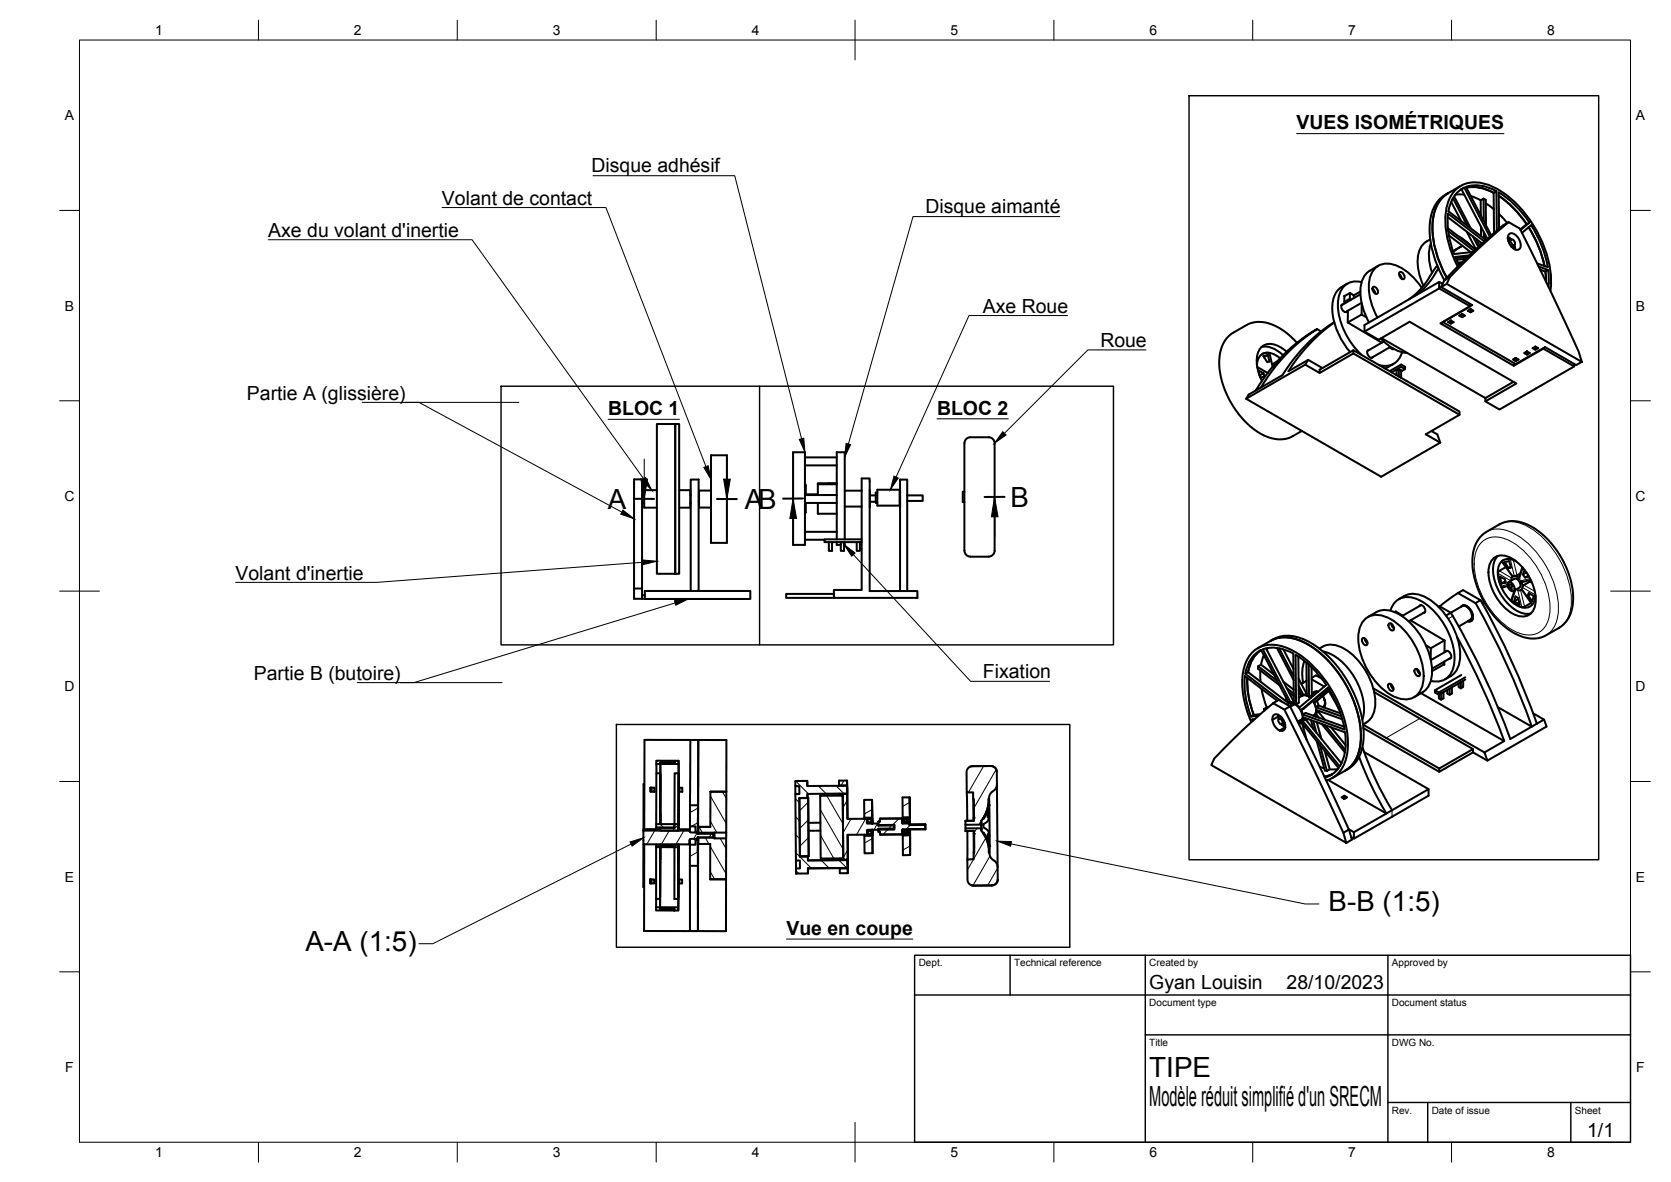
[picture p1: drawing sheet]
<svg xmlns="http://www.w3.org/2000/svg" width="420mm" height="297mm" viewBox="0 0 420 297" stroke-linecap="round" stroke-linejoin="round" font-family="sans-serif">
<!-- layer: Visible -->
<g fill="none" stroke="#000" stroke-width=".51">
<path d="M363.4 49a9.3 9.3 0 0 0-3.9 8.5 26.8 26.8 0 0 0 3.7 12.9M364 54.6l8.7 6.6M364.1 57.4l6.9 5.3M364.1 48.6a9.3 9.3 0 0 0-3.9 8.4 26.6 26.6 0 0 0 3.6 12.8M364.1 58.1l6.5 4.9M364.2 53.1l9.4 7.2M364.3 59.1l5.5 4.3M364.9 50.7l2.5 4.9M365.3 49.8l3.7 6.9M365.6 49.4l4.2 8M366.8 59.4l1.5 1 1.5 1.3M367.3 46.7l-4 2.3"/>
<path d="M367.5 47.6l6.5 12.4M367.5 47.6h-.1M368.2 47.2l-.7 .4M368.2 47.2l6.4 12.3M368.2 47.1a7.5 7.5 0 0 0-4 6M368.2 48.9h-2.2M368.7 47.2a9.8 9.8 0 0 1 6.9 1.3M368.8 58.2l2.3 4.4M369.8 49.3l2.5 1M370.3 59.4l1.4 2.6M372.3 50.3v3.9M372.4 57v2.4"/>
<path d="M373 49.9l.1 5.6M373 49.9l-.7 .4M373 49.9l.6 .3v6.4M373.1 58.4v1.5M373.6 51.1l2 1.5M373.7 59.4v.9M375.6 48.5l.7-.4 .1 9.8M375.6 48.5l.1 10M376.3 48a9.6 9.6 0 0 0-7.7-1l6.3 12.1M376.8 48.4l.1 9.1M376.8 48.4a25 25 0 0 1 7.8 7.5M376.9 49.2a25.7 25.7 0 0 1 7 7.2"/>
<path d="M376.9 53.8l2.1 2.2M379.1 59.6l.9 .6M379.2 59.6l-.1 .1M379.3 55.8l-1.4 .8-5.1 4.4-4.9 4.6-4.8 4.9-.7 1.6 7.8 4.6-7.4 4.2M379.3 59.7l-.2 .1M379.4 58.9a1.39 1.39 0 0 1 2 .5 2.49 2.49 0 0 1 .6 3.3 2.24 2.24 0 0 1-2.7-1.9l-.2-1.2zM379.4 59.7l-.3 .3M379.6 59.9l-.3 .2M379.8 60l-.4 .2M384.4 57.1a29.1 29.1 0 0 1 3.9 9.7M384.6 56l-2.3 1.7M384.6 56l-2.3 1.8"/>
<path d="M385 56.6l-2.3 1.9M385 56.6a28.9 28.9 0 0 1 4.2 10.5l-2.7-.9M337.8 76.5h-.3a1.19 1.19 0 0 0 0 1.3 1.19 1.19 0 0 0 1.1 .6l.1-.2M338 74.4l1.4-.8v1.5M338.1 74.4l-.1 1.6 .3 .1M338.8 71.3a6 6 0 0 0-3.8 6.6 18.3 18.3 0 0 0 4.5 10.6M338.9 78.1v2.9M339.4 73.6l1 .6v.7M339.7 75.3l-.3-.2-1.4 .8M342.1 74l-4.8 2.7M342.1 73.3l-1.7 .9M342.3 76.1l-4 2.4"/>
<path d="M342.4 79l1.2 .8M342.4 70.9a4.6 4.6 0 0 0-5.9 4.6 17.7 17.7 0 0 0 5.9 13.7M342.4 76.3v2.7l-3.5 2M345.1 72.5l.5 .6 .2 .7M345.3 72.1a1.16 1.16 0 0 1 1 1.7 1.16 1.16 0 0 1-1-1.7zM346.6 66.8a6.2 6.2 0 0 0-4.3 4.2 14.3 14.3 0 0 0 1.9 10M351.8 68.8l.5 .6 .2 .7M352 68.4a1.16 1.16 0 0 1 1 1.7 1.16 1.16 0 0 1-1-1.7zM357.5 72.3a13.3 13.3 0 0 0-7.7-6 4.5 4.5 0 0 0-5.6 4.7 15.2 15.2 0 0 0 2.1 8.8M358.7 60.7a5.8 5.8 0 0 0-2.2 6 15.7 15.7 0 0 0 1.4 5.1M359.6 69.3a17.7 17.7 0 0 1-5.4 6M359.6 60.2l-.9 .5"/>
<path d="M359.8 61.2a10.7 10.7 0 0 0 .3 7.3M361.4 66.7l-1.7 2.6M361.7 67.4l-.2 .3a19.1 19.1 0 0 1-5.9 6.7M361.9 72.5l7.7 4.5v-.6M361.9 70.9l.8 .4M363.8 71.3l-1.4 .8M364.5 69.7l-1.4 .8M366.5 67a22.9 22.9 0 0 1-2.6-15.6 7.1 7.1 0 0 1 9.3-5.3 23 23 0 0 1 12.7 11 25.7 25.7 0 0 1 3.9 16M366.9 67.2l4.9-4.7 7.5-6.7 2.9 1.7 12.4 25.7 2.4 5.2 .7 2.5-33.9-19.6 .7-1.6zM367.3 66.3h-.6M367.4 61.9l-2 1.2M367.4 61.9l-2 1.4"/>
<path d="M367.6 78.9h.1M367.6 79v.7l.7-.4-.7-.4-.7 .4 .7 .4M367.6 65.9l-1 .1M367.7 78.9l-.1 .1M367.7 61.8l-.3 .1M368.5 65.1l-2.3 .2M369 64.5l-3 .4M369.4 64.2l-3.5 .3 1 2.1M369.6 77l-7.4 4.3 18.4 10.6 7.5-4.3M369.7 77.7h.1v.8l.7-.4-.7-.4-.7 .4 .7 .4M370.3 63.3l-4.7 .5M371 62.7h.1"/>
<path d="M371.2 60.1l.9 1.6M372.4 61v.4M373.2 60.7l-9.1-7a21.5 21.5 0 0 0 1.5 10.1M379.1 60l.5 .4M380 60.2l-.8 .4M380 60.2a.92 .92 0 0 1 .8 1.4 .92 .92 0 0 1-.8-1.4zM380.4 61.8l.1 .6M380.8 61.6l-.8 .4M380.8 61.6l.1 1.1M386.9 67l2.4 .8-.7 .4-1.3-.4M388.6 68.2l.2 2.6M389.3 67.8l.1 4.2"/>
<path d="M315.8 98.1l-1.8 1.1-.7 1 34 19.6 14.8-8.6-.7-2-1.5-.9M316.1 92.2l2.7 1.5M316.7 94.3l1-.5 .2 .9-1 .2M317.2 87.2a6 6 0 0 1 5.4 2.1M317.6 89.5l1.2-.3 .4 1.7-.6 .1zM317.7 93.8l-1.3-.7 .4 1.6M318.8 89.2l-1 .6M319 88.7l1 3.5M319.1 88.7h-.9l-.8 .2M321.1 90.8l-1.3 .8M321.9 90a3.8 3.8 0 0 0-4.8-.8l-.8 1.3-.3 1.3M322.7 89.2l4.7-4 3.8-2.5a43.2 43.2 0 0 0-14.2 14.7l-1.2 .7 3.7-5.3z"/>
<path d="M323.5 88.4a5.7 5.7 0 0 0-5.4-1.8 4.6 4.6 0 0 0-2 5.3l.4 1.9 .8 1.9M326.1 86.1a13.4 13.4 0 0 0-9.3-5.2 6.6 6.6 0 0 0-3.4 .8l-3.3 1.9a8.8 8.8 0 0 0-3.5 8.7 22.5 22.5 0 0 0 11.3 17.2 7.8 7.8 0 0 0 7.2 .1l2.2-1.3M328.2 91.6l3.6 2.1v-.8l8.5-4.9 13.4 7.7 13.3 7.7v.8l-8.5 4.9 3.6 2.1M328.9 90.4l-.7 1.2-14.9 8.6M331.2 82.7l1 .6M335.5 80.9a41.7 41.7 0 0 0-13 13.4l-5.5 3.1M335.5 81.1a42 42 0 0 0-11.5 12.2l4.9-2.9 3.6 2.1M338.9 81l8.5 5.1M340.3 88v.8l-8.5 4.9M340.3 88.8l26.7 15.4M343.1 83.3l18.8-10.8v-1.6l-18.8 10.8v1.6l3.5 2.1 7.8-4.5 26.9 15.5-7.8 4.5M344.3 87.9l-.2 .1a1.19 1.19 0 0 0-.1 1.3 1.19 1.19 0 0 0 1.1 .6l.2-.2"/>
<path d="M347.2 85.1a10.5 10.5 0 0 0 6.7 3.6M347.3 84.9l26.2 15.1v.9l3.5 2 18.8-10.8v-.6M347.9 85.8l-4.1 2.4M349 92.2l-.8 .4M349.4 87.3l.8 .5v-.2l-.1 .1M349.6 87.2l-4.8 2.7M350.4 91.4l-1.4 .9M351.2 94l-.3 .1M351.7 94.6l.6 .3M351.7 94.6v-1.8l.6 .3v1.8M351.7 92.8l-.5 .3v1.2M352.3 92.2v-.6l-2.9 1.7"/>
<path d="M352.3 91.6l1 .6v.6l-1 .5M352.5 88.5a4.4 4.4 0 0 1-5.7 3.3M353.3 92.8l-1-.6-2.4 1.4M362.8 80.9l18.3 10.6 7.4-4.3 7.8 4.5 1.4-.8M364.7 80.6h.2M364.8 80.5v.9l.7-.5-.7-.4-.7 .4 .7 .5M380.6 96l-7.1 4M380.6 91.2v.7M381.1 89.9l.7 .4-.7 .5v-.8M381.1 89.9l-.7 .4 .7 .5M381.1 90h.1M383.9 88.3l.7 .4-.7 .4v-.7"/>
<path d="M383.9 88.3l-.7 .4 .7 .4M384 88.3v.1M386.1 87.2v.7l.7-.4-.7-.4-.7 .4 .7 .4M386.1 87.1h.1M388.1 87.5l7.7 4.6M165.2 106.6h4.6v37.6h-4.6zM169.8 106.6h1v37.6h-1zM178.8 114.4h4v22h-4zM199.4 113.7h3v23.2h-3zM202.4 114.9h8M202.4 117h8M244 109.9h4.6a1.7 1.7 0 0 1 1.5 2.1v26.4"/>
<path d="M244 109.9a1.74 1.74 0 0 0-1.5 2.1v26.4M161.4 126.2h.4l.2 .4M161.4 124.6h.2M162 124.2l-.4 .4M165.2 123.2h-3.2v4.4h3.2M170.8 123.2h2.8v4.4h-2.8M173.6 124.2l.1 .2M173.7 126.3l-.1 .3M175.7 126.1h.1M175.7 124.9h.1M178.8 123.3h-3v4.3h3M202.4 121.8h.2v.4h-.2"/>
<path d="M202.4 124.4h8M202.4 126.4h8M202.4 133.7h8M202.4 135.6h4.9M202.6 126.4v2.4h-.2M202.6 122.2v2.2M202.6 124.2h3M205.6 121.7v2.7M205.6 126.4v2.7h4.8M208.4 136.2v2.2h.8v-2.2M210.4 136.2v.7h1M210.4 135.5v-21.8h2v21.8"/>
<path d="M210.4 121.4h-4.8v.3h4.8M211.4 136.2v2.2h.8v-2.2M212.4 136.2v.7h-.2M212.4 123.3h4.3M212.4 127.3h4.3M215.4 136.2v2.2h.8v-2.2M216.7 135.5h-9.4v.7h9.4M218.7 123.1v4.4M218.7 124.5h1.5M218.7 126.1h1.5M220.6 123.1h5.6v4h-5.6zM220.6 123.8h-.4v2.6h.4"/>
<path d="M226.2 124.3h.1M226.2 125.9h.1M226.3 120.5h1.8v28h-1.8zM226.3 123.2v4.3M228.1 124.5h3.9v1.4h-3.9M242.5 123.6h-.4v2.6h.4M242.5 138.4a1.49 1.49 0 0 0 1.5 1.5M244 139.9h4.6M250.1 138.4a1.49 1.49 0 0 1-1.5 1.5M372.2 134.9l1.1-1 3.7-2.1a8.8 8.8 0 0 1 9.3 1.3 22.3 22.3 0 0 1 9.2 18.4 7.7 7.7 0 0 1-3.5 6.3l-3.3 1.8a8.8 8.8 0 0 1-9.2-1.3 22.3 22.3 0 0 1-9.2-18.4 8.6 8.6 0 0 1 1.9-5zM376.6 139.7a6.8 6.8 0 0 0-.5 7.1 11.2 11.2 0 0 0 7.3 7.4l1.5-.1M159.4 147.9h2v-27.4h-2v30h2v-2.6"/>
<path d="M161.4 149.6h.7M161.4 150.5h.7M162.1 148.5h26.6v2h-26.6zM173.7 148.5v-28h2v28M209.7 149.3h-12v.9h12M226.3 148.5h-7.6v-28.3h-2v28.1h-7v1.9h21v-1.7h-2.6M343.2 155.6a5.2 5.2 0 0 1 6.5 0 17.8 17.8 0 0 1 8.2 15.5 4.7 4.7 0 0 1-7 4.1 17.5 17.5 0 0 1-9.3-16 5.7 5.7 0 0 1 1.6-3.6zM343.9 155.1a6.3 6.3 0 0 1 5.6-1.7 15.4 15.4 0 0 1 9.4 9.7 11.6 11.6 0 0 1 .5 9 6.6 6.6 0 0 1-3.9 3.1M349.3 156.7a1.16 1.16 0 0 1 1 1.7 1.16 1.16 0 0 1-1-1.7zM349.6 153.5a4.5 4.5 0 0 1 6.6-3 17.3 17.3 0 0 1 9.4 16.4 4.5 4.5 0 0 1-5.8 4.2M349.8 156.7l.2 .7 .5 .5M350.9 153.7l1.8 1"/>
<path d="M351 153.7l-.2 .2M353.1 149.8l-1.4 .8M353.1 149.8a6.7 6.7 0 0 1 7.3 1.5 18.2 18.2 0 0 1 6.7 13.9 5.8 5.8 0 0 1-3.8 5.5M354.7 155.9l8.5 5.1v2.9M356.9 152.3l.1-.2a1.19 1.19 0 0 1 1.2 .6 1.19 1.19 0 0 1-.1 1.3h-.2M357.3 152.1l-4.8 2.7M358.3 153.8l-4.1 2.4M361.7 152.5l.3-.1 2.8 1.6M363.6 154.7l1.2-.7a194.1 194.1 0 0 1 15 31.7M364.8 154l2.9-1.7a2.21 2.21 0 0 1 2.4 2.3l-.1 .9-.3 .3-2.9 1.6M366.6 149l4.4 2.6M367.3 152.5a1.28 1.28 0 0 1 2.2 .4 2.34 2.34 0 0 1 .4 3.2h-.8"/>
<path d="M367.5 152.4a1.48 1.48 0 0 1 2.1 .7 2.15 2.15 0 0 1 .2 3h-.7M368 152.1l-.3 .2M368.7 152.4a2.99 2.99 0 0 1 1.4 3.3l-.5 .4h-.4M370 156l-.1 .1M370.1 154.8a.87 .87 0 0 1-.6 1.1l.2-.1M371 151.6l1.3-.8-4.4-2.5-2.5 1.5-3.4 2.6M371 151.5a199.7 199.7 0 0 1 14.2 31.1l3-1.8-2.7-1.6M372.3 150.8a199.7 199.7 0 0 1 14.1 31M372.5 151.3l.7 .1-.3 .6M373.2 151.4l-.5 .3M375.4 140.4a3.8 3.8 0 0 1 4.8 0 12.8 12.8 0 0 1 5.9 11.4 3.3 3.3 0 0 1-4.9 2.8 12.5 12.5 0 0 1-6.9-11.8l.3-1zM378 140.8l-.4 .3 2.7 3.8"/>
<path d="M378.5 146.1l-1 .5 1.1-.2-.2-.9-1.3-.6 .4 1.7M378.6 142.5l-1.7 1.1a4.5 4.5 0 0 0 .6 3.7M379.1 147.3l-1.2 .3-.5-.3M379.3 146.8l1.1 .2-.5 1.1zM379.3 146.3l1.5-.9a1.49 1.49 0 0 1 1.3 2.3l-1.5 .8M379.3 146.3a1.48 1.48 0 0 1 1.3 2.2 1.48 1.48 0 0 1-1.3-2.2zM379.9 142.5l-.6 .3 .6-.2-.4-1.6-1.2 .3 1 1.5M380.4 144.8l-.3 .4-.1 .7M380.8 148.4l-.8 2.5a5 5 0 0 0 2.7 1.7M381.1 141a2.88 2.88 0 0 0-3.3-.1 2.88 2.88 0 0 0-1.2 3 10.2 10.2 0 0 0 5.5 8.6 2.76 2.76 0 0 0 4-2.9M381.8 150.5l-1.1 .6 1.4 .8-.4-1.6-.6-.4-.4 1.2M382.2 144.1l-.8 .5-.7 .1"/>
<path d="M382.6 148.1l.1-.1a.78 .78 0 0 1-1.1 .3M382.6 148.2l-.2 .1M382.6 148.1l2.7 3.8M382.8 142.5l-.9 2.6 .2 .4-.7-.6-.6-.2M383.3 143.2l-.4 1.2M383.8 143.9l-.9 .5 .6 .7 .8-.4M384.4 144.8l-.9 .3M384.5 145.9v.3M384.5 146.2l-1.3 .8-.4 .6M384.5 146.2l.7 .1M384.8 149.3l-.6 .3 1.1 1.5 .4-1.3-1.3-.8-.2 .6M384.9 145.7l-2.1 .6-.4-.3 .4 .8v.8"/>
<path d="M385 151.5l-1.7 1-.6 .1M313 169.9l8.1 6.2M313 169.9a21.5 21.5 0 0 0 1.6 10.2M313.1 169.3a7.7 7.7 0 0 1 4-5.9l7 13.4M313.6 170.4a22.4 22.4 0 0 0 1.7 9.2M313.8 168.9l-.7 .4 9.1 7M313.8 168.9l10.3 7.9M315.3 179.7l-.8 .4 1.9-.2M316.3 168l5.4 4.2M316.4 167.4l4.7 3.7M316.4 167.4l-.1 .6M316.9 179.5l-1.6 .2"/>
<path d="M316.9 168.5v2.8M317 163.4a8 8 0 0 0-3.2 5.5M317.1 167l-.7 .4M317.1 167l3.2 2.5M317.2 173.1l1.3 4.7M317.8 164.6l-.7 2.4M317.8 178.2l.2 .3M318.3 162.9l6.9 13.3-.7 .4-7-13.4a9.2 9.2 0 0 1 7.7 1l.1 12.5M318.5 178.1l-.7 .1M318.5 177.8l-.7 .4M318.9 162.8l-.4 .5M318.9 177.7l-.4 .1"/>
<path d="M319.5 161l-3.2 1.9M319.5 161a9.4 9.4 0 0 1 9.4 1 29.4 29.4 0 0 1 13.3 23 9.4 9.4 0 0 1-3.9 8.6M320.1 176.7l1.4-.8 2.9 1.6M320.2 179.8a1.39 1.39 0 0 1 2 .5 2.49 2.49 0 0 1 .5 3.2 2.19 2.19 0 0 1-2.6-1.8l-.2-1.3zM320.2 160.6l-.7 .4M320.2 160.6a9.4 9.4 0 0 1 9.4 1 29.4 29.4 0 0 1 13.3 23 9.3 9.3 0 0 1-4.6 9l-3.3 1.9M321.1 162.8l4.2 8.1M321.4 179.6v.5M321.6 162.9l3.6 7M322.7 163.2l2.5 4.9M322.7 171.3l2.6 2M323 178.3l1.4-.8 7.6 15.4 7.2 15.6-1.4 .8"/>
<path d="M323.5 175.5l-.4 .5M323.5 172.9l1.8 1.4M324.1 174l1.2 .9M324.1 176.7l-.3 .5M324.4 177.6l.3-.8a3.5 3.5 0 0 1 2.6 4.4l-.9 .4M324.5 174.3l-.1 .2M324.5 176.6l.8 .1M325.3 176.9l-.1 .3M325.3 176.1h-.1M325.5 177l-1.1 .6M325.9 177l.8 .8M326.5 165l.1 11.6-.7 .4-.1-12.5a25 25 0 0 1 7.7 7.6l-6.8 5.7"/>
<path d="M326.5 170.5l2 3.8M326.5 172.3l1.3 2.4 .7-.4M326.6 173.4l.7 1.5-.7-.6M326.6 175.2v.1M327.1 178.4l.5 1.2M328 166.1a9.3 9.3 0 0 0-.3 5.5M328.3 171.2l-1.1 .7M328.5 166.5l.1 8.3-.8-.1M328.5 171.1l-.2 .1M328.6 174.3h-.1M329.1 167v8.1M329.2 175.1l.3 .3a1.93 1.93 0 0 0-2.9-.1"/>
<path d="M329.8 167.7v7M329.8 170.4l1.1-.7 1.4 .8M329.8 170.7l3.2 1.8M329.8 174.7l-.7 .4M329.9 174.7l.2 .2M330.1 176.1a2.75 2.75 0 0 1 .2 3.7M330.3 179.8v.1M330.4 176.6l.4 1.1M330.5 179.7l.3 .4M330.5 179.7l-.2 .1M330.6 179.9l.1 .1M330.8 177.7l6.5 2.3"/>
<path d="M330.8 177.7l.7-.4 5.5 2M330.9 178.4l6.6 2.3M330.9 178.4l-.1 .9M331 173.8l-1.2 .7M331.1 173.8l.3 .1a.84 .84 0 0 0-1.3 .4M331.1 176.2l-.7 .4M331.1 176.2l.4 1.1M331.6 178.6l-.1 .3M331.7 163a5.3 5.3 0 0 1 6.4 .1 16.8 16.8 0 0 1 7.7 14.5 5.1 5.1 0 0 1-2.3 4M332.6 175a2.05 2.05 0 0 1 .1 2.7M332.6 174.9a2.48 2.48 0 0 1 .3 2.8M332.6 163.7a14.1 14.1 0 0 1 9.1 8.8 12.2 12.2 0 0 1 .8 8.4"/>
<path d="M333 177.3l.1 .1M333.1 175.8l-.1 .1M333.1 176h.1M334 172.9l-6.2 5.2-.7 .4 6.8-5.7a28.6 28.6 0 0 1 4.2 10.5l-10.5-3.7 .7-.4 9.6 3.4M334.1 173.6l2.6 4.6M334.1 173.1l-1.8 1.6M334.2 173.2l-1.5 1.3-.4 .2-.2-.2M334.2 173.3l-3.8 3.3M334.3 173.5l-3.2 2.7M342.6 160.4a1.16 1.16 0 0 1 1 1.7 1.16 1.16 0 0 1-1-1.7zM343.1 160.4l.2 .7 .5 .6M343.9 168.6l-.4 .2"/>
<path d="M345.3 173l28 16.1M345.5 173.9l24.9 14.3v.9l3.6 2M349.2 171.9a1.16 1.16 0 0 1 1 1.7 1.16 1.16 0 0 1-1-1.7zM349.7 171.9l.2 .7 .5 .6M355.8 168.1a1.16 1.16 0 0 1 1.1 1.8 1.16 1.16 0 0 1-1.1-1.8zM356.4 168.2l.2 .7 .5 .5M357.3 174.2l20.9 12-4.9 2.9 .7 2 14.9-8.5-.7-1.8M359.8 162.9l-.1 2.8M360.8 173.5l1 .5M362.9 174v1.5l-.5 .3v-1.5M363.2 166.3v.8l-.2-.1M363.2 166.9l-3.1 1.8"/>
<path d="M363.2 160.9l-3.4 2-1.3-.7M363.4 163.8l.1-.2a1.19 1.19 0 0 1 1.2 .6 1.19 1.19 0 0 1-.1 1.3h-.2M363.9 163.6l-4.1 2.3M363.9 173.4v.9l.6 .3M364.8 165.3l-4.7 2.7M365.1 172.7v1.6l-.6 .3v-1.6M366.4 160.1a194.8 194.8 0 0 1 11.8 26.1M367.3 171.4v1.6l-.5-.4v-.8M367.4 169.6l-6.6 3.9v.5l1 .6v.9l.6 .3M367.9 171.1v1.5l-.6 .4M368.4 170.2l-6.6 3.8v.6l6.6-3.8M376.6 177.7l8.5 4.9-5.4 3.1"/>
<path d="M162 197h-.2v15.2h11.6v-1.1l.2-.3h1.8v-.4h4v-.9h-4v-.3h-1.8l-.2-.2v-.6h-2.8M163.6 199v-1.1h.3v1.1M163.6 197.9l.9 .1v1h-.9zM165 191.2h4.6v.5h-3.6v.3h-1zM165 192l.1 2.3M166 191.8h3.6v-.6h1v.8h-4.6zM166 194.7v12.4v-12.8h-1v12.8M166 191.7v.1M166 191.7h3.6M166 191.7h.1M166 194.3v-2.3v15.1v-3.4M166 194.7v9"/>
<path d="M170.6 192v2.3M170.6 191.2v17.2M170.6 194.7v13.7zM170.6 194.3v13v-.2M170.6 194.3h-1v12.8M170.6 199h1v-1h-1h.3v1M173.6 186l-.1 16.4M175.6 186l-13.5-.1-.1 22.5M175.6 186l-.1 16.4M175.6 186l-.1 23.5M175.6 186h7v13h-4M178.6 199h.1"/>
<path d="M200 196.3l3-.1v1.3h10v1.9l-10 .1v1h-2l.1 14.8 2-.1v1l10-.1v2l-10 .1 .1 1.3h-3v-1.3h.9v-2h-1l-.1-16.7h1v-1.9h-1zM200 197.6v1.9M203 196.2v1.3M203.1 199.5v1M206.2 199.9h5.7l.1 15.8-5.6 .1zM211 196.2h2v1.2h-2zM211 197.4v.1M211 199.5h2v6.3l6.1-.1v1.3h1.8v.5h4v.7h-4v.3h-1.8v1.2l-6 .1v6.2l-2 .1v-.3h.9l-.1-16h-.9zM211 199.4v.1M211 199.8h.1M211.9 199.8l-5.7 .1M213 197.5v1.9"/>
<path d="M213 197.4v2.1M213 196.2l.2 9.6M243.1 199.1l.1 7.2M243.5 193l.7-.4 4.9-.1a1.48 1.48 0 0 1 1.5 1.5l.1 3.1a2.4 2.4 0 0 1-1.4 2l-.5 .9-.1 .8h-.2a7.9 7.9 0 0 1-1.8 5.5v.9l-4 .1v-1h2.1l.1-.8-.2-6.4h-1.6l-.1-5.1zM243.9 192.7l5.2-.2a1.46 1.46 0 0 1 1.5 1.5M250.7 197.1l.1 20.8M307.7 188.2l4.8-4.8 7.6-6.7 2.9 1.6 10 20.6 4.8 10.4 .7 2.5-33.9-19.5 .7-1.7zM314.6 181.5a20 20 0 0 1-1.3-15.1 7.1 7.1 0 0 1 9.6-3.8 24.6 24.6 0 0 1 12.7 12.2 23.1 23.1 0 0 1 2.9 15.7 7.4 7.4 0 0 1-5 5.6M314.8 180.8l.2 .3M315.5 180.7l-.7 .1M321.4 180.1l-1.5 .8M321.4 180.1l.1 .6"/>
<path d="M321.6 180.6a.92 .92 0 0 1 .8 1.4 .92 .92 0 0 1-.8-1.4zM321.9 180l-.6 .1M322.2 180.3l-.7 .3M322.2 182l1 .8M322.7 181.8l.4 .4M323 181.6l-.7 .4M323.2 182.8l-1.5 .8M323.2 182.8h.1M326.8 181.1h.5M327.1 181.7l.2-.1 9.3 11.4-1.8 1.7-1.7 .7M327.3 181.6l-.7 .2 .1 .3M327.4 181.7l1.1 4.2"/>
<path d="M327.4 180.8l-.3 .1M327.5 180.7l-1.2 .7M327.6 181.9l-.1 .2M327.7 180.3l10.5 3.7M327.7 180.2l-.2 .9M327.9 182.4l-.2 .6M328.5 180.9l-.1 .1M328.9 180.7l-.5 .3M329.6 181l.7 2.2M330.2 181.2l.8 3M331.1 186.3l2 7.4M331.1 181.5l1.2 4.2"/>
<path d="M331.7 180.4l-.9-1.1 .7-.4 1.6 2M331.8 192.7l1.2 .4M331.9 187.2l1.8 6.5M332.3 181.9l5.9 7.1M333.1 188.7l1.2 4.6M333.1 193.6l.6 .1M333.2 182.2l5 6.2M334.3 193.3l-.6 .4M334.7 182.8l3.6 4.5M335 194.6l-2 .6M336.4 193.3h-2M338 200v.8"/>
<path d="M338.2 184a13.1 13.1 0 0 1-1.3 8.6l-9.4-11.4 .8-.4 9 11M341.7 190.2l3.1 7.2 3.8 7-14.7-8.4M342.6 187.8l3 7.6 2.4 4.7 2 3.5M342.7 182.1l19.2 11 8.5-4.9M342.8 183l19.1 11M343 189l16.2 9.3v1.6l-18.8 10.9v-1.7M343.5 181.6l-.8 .4M359.2 198.3l-9.2 5.3M370.4 189.1l-8.5 4.9v-.9M161.8 212.2v10.7h.2M162 212.2l-.1 21.8h13.6M165 212.9v-.3l4.6 .1v.2"/>
<path d="M165 212.9v13h1v-13v12.6M165 207.1h4.6v.8h-4.6zM165 212.2v.4M165 207.9v.5M166 212.3h4.6v.6h-1v-.3h-3.6zM166 208.1h3.6v-1h1v1.7l-4.6-.1zM166 212.2v.1M166 208.4h-4.2v.4h11.6M166 207.9v.2M166 216.7h.1M166 216.7v-3.8v15.1v-2.1M166 203.7h.1"/>
<path d="M166 216.7v8.8M169.6 212.2v.1M170.6 212.2h.1M170.6 212.7v.2M170.6 216.7h.1M170.6 208.4v.4M170.6 212.2v13.7h-1v-13h-4.6M170.6 203.7h.1M170.6 216.7v8.8M170.6 212.2v3.8M170.6 212.2v16.6M170.6 204.4v4z"/>
<path d="M173.4 208.4v.5M173.4 211.2v1M173.4 208.8h.1M173.5 217.6v16.4M173.5 212.3h1.4v-1.3h.6v6.6h-2zM173.5 210.9v1.4M173.5 207.7v1.4M173.5 202.4h2v6.7h-.6v-1.4h-1.4zM174.9 209.1v.1M174.9 210.8v.2M175.4 209.2v.3M175.4 210.4v.4"/>
<path d="M175.5 217.6v16.4M175.5 211v-.6v23.6M175.5 205.7v3.8zM175.5 209.1v.4M175.6 212.1h3M175.6 210.4v.1M175.6 207.8h3M179.4 209.5v.9M179.4 210.3h.2M179.6 210.4v.3M179.6 210.1v-.9v1.2M179.6 210.4v.1"/>
<path d="M182.6 210.7l-7-.2v1.6h3v8.9M182.6 209.2l-7 .1v-1.5h3v-8.8h4v11.2v10.8h-4M200.1 216.2l.1 2M201 200.6h2.2l.1 14.6h-2.2zM201 200.5v.1M201.1 215.2h2M203 200.5h.2M203 200.5h.1M203.2 215.2v1M203.2 200.6l.1 14.6M206.3 206.7l-3 .1M206.3 208.8h-3"/>
<path d="M209.3 215.7v.5M211.1 216.1v.1M211.2 218.3l1.9-.1 .1 1.2h-2zM211.2 218.2v.1M211.8 216.1l-8.7 .1M211.8 218.2h-8.6v1.3M212 215.8h-.9M213.1 216.1v2M213.1 216v2.2M213.1 217.1h.1M213.1 215.7v1.4M213.2 209.8v9.6"/>
<path d="M217.3 205.5v.3l.7-.1M217.3 210h2.1v4.4h-2zM217.4 209.7l-.1 .3M218 205.6h1.4l-.1 .4h-1.3v.5l.7 .2 .7-.2-.1 .5-1.3-.1zM218.1 208.5l1.3 .1v.4l-.7-.2-.7 .2 .1 .6 1.2-.1 .1 .4h-1.4zM219.3 201v4.5h-2v-4.5h2l.1 4.7M219.3 205.9l.1 1.1M219.3 206v.5M219.3 205.5v.1M219.3 209.5v-.5v.6M219.4 209.9v.1M219.4 206.8v.2"/>
<path d="M219.4 205.6v1.4M219.4 205.9v1.1M219.4 208.5v.1M219.4 208.5v.5M219.4 209.8v4.6M219.4 208.5v1.4M219.4 208.5v1.1M220.9 206.5h.4M220.9 208.2v.3v-.2M220.9 207.3v.2zM220.9 209h.4M221.3 205.7h5.6v1.2h1.8v.5l4-.1v1l-5.8 .2v1.2h-5.6v-.7h-.4v-.5h4v-1.2h-4v-.8h.4z"/>
<path d="M221.3 205.7h5.6v1.2h.1M226.9 205.6l1.4-.1v.4h-1.3v.6l.7 .1 .7-.2v.4l-1.3 .1zM226.9 205.8l.1 .7M227 205.4v.1M227 208.6l1.3-.2 .1 .5-.7-.1-.6 .1v.6h1.2l.1 .3-1.3 .1zM227 206.8v.1M227 208.5v.1M227 208.9v.7M227 209.8v.1M227 208.5h-.1v1.2h-5.6M227 205.9v.6M227.1 208.9v.6"/>
<path d="M227.4 205.9v.6M227.4 209.3v.2M227.9 205.9v.6M227.9 209.3v.2M228.1 208.9a.39 .39 0 0 1-.4 .5 .39 .39 0 0 1-.4-.5M228.3 205.8v.6v-.5M228.3 209.5v-.6v.7M228.3 205.6l.1 1.3M228.3 205.8l.1 1.1M228.4 206.8v.1M228.4 206.4v.5M228.4 208.5h.1"/>
<path d="M228.4 208.5v.4M228.4 208.5v1.3M228.4 208.5v1.1M228.7 206.9v.2M228.7 208.3v.2l4-.2M228.7 208.5h.1M228.7 200.4l.1 6.7zM228.7 200.4h-1.8l.1 5M228.8 205.4h-1.8M228.8 209.9v-1.4v6.4h-1.8v-5M228.8 209.9v5M228.8 209.9h-1.8"/>
<path d="M232.7 207.3v-.2v1.3M232.7 207.1h-4v.3M242.8 208.2h4v.6a7.8 7.8 0 0 1 1.8 5.4h.2a2.32 2.32 0 0 0 1.4 2.3l.6 1.1 .1 3.4a1.52 1.52 0 0 1-1.5 1.5l-4.6 .1a1.48 1.48 0 0 1-1.5-1.5l-.1-5.1 1.6-.1 .1-6.4v-.7h-2.1zM242.8 208.8h2v5.5M242.8 207.3v.9M243.2 208.8v7.1M244.7 200.8l.1 5.5M244.8 206.3h-2.1M244.9 202.2v3.3M244.9 209.5l.1 3.4M246.7 206.3l.1 2.5M246.7 207.2l.1-.3v1.6v-.3"/>
<path d="M248.3 204.7l.4 .3M248.5 202.1l-.3 1.3-.9 2.4 .9-1.7 .4-1.8M248.5 202.1l.1 .2M248.6 202.4h.1M248.6 202.2v.1M248.7 205v.1M248.7 205l-.1-2.6-.3 3 .4-.4M248.7 205.2a2.32 2.32 0 0 1-1.4 2 .93 .93 0 0 0 .7 1.2l.5 .5 .2 .9M248.7 200.8l.1 13.4M248.7 209.8v.2M248.7 210l-.3 .3M248.7 212.7l-.5-2-.9-1.5v.3a8.5 8.5 0 0 1 1.3 3.4"/>
<path d="M248.7 210v2.6M248.7 212.6l-.1 .4M248.7 210l-.3-.4 .3 3M248.7 209.8v.1M337.3 200.4l.7-.4 .7 .4-.7 .4zM339.2 208.4l1.2 .7M339.2 208.5l.7 2.5-1.4 .8M339.7 210.4l.7 .4M350 203.6l-9.6 5.5M163.5 222v-1v1h1v-1h-1h.3v1M165 228h.9v.4h3.6v.4h-4.5zM165 225.9v2.1"/>
<path d="M165.9 228h4.7l-.1 .8h-1v-.5h-3.6zM165.9 228.3v.1M170.6 225.9v2.1M170.6 222h.9v-1h-.9h.2v1M178.6 221h4l-.1 13h-7M178.6 220.9h.1M244.2 222.4l5.2 .1M250.9 221a1.48 1.48 0 0 1-1.5 1.5"/>
</g>
<g fill="#000">
<circle cx="379.9" cy="148.1" r=".25"/>
<circle cx="380.4" cy="144.8" r=".25"/>
<circle cx="332.7" cy="177.7" r=".25"/>
<circle cx="175.6" cy="212.1" r=".25"/>
<circle cx="175.6" cy="207.8" r=".25"/>
<circle cx="220.9" cy="206.5" r=".25"/>
<circle cx="220.9" cy="209" r=".25"/>
<circle cx="221.3" cy="205.7" r=".25"/>
<circle cx="221.3" cy="209.7" r=".25"/>
<circle cx="226.9" cy="206.9" r=".25"/>
<circle cx="226.9" cy="208.5" r=".25"/>
<circle cx="242.7" cy="206.3" r=".25"/>
<circle cx="242.8" cy="208.8" r=".25"/>
<circle cx="244.8" cy="205.5" r=".25"/>
<circle cx="244.9" cy="209.5" r=".25"/>
<circle cx="248.6" cy="202.4" r=".25"/>
<circle cx="248.7" cy="212.7" r=".25"/>
</g>
<!-- layer: Visible Narrow -->
<g fill="none" stroke="#000" stroke-width=".25">
<path d="M372.4 136.4a5.5 5.5 0 0 1 6.6-.8 20.3 20.3 0 0 1 10.7 18.5 5.4 5.4 0 0 1-6 5.4 14.8 14.8 0 0 1-9.5-7.1 18 18 0 0 1-3.2-13.2l.3-1.1zM373.8 133.6a7.3 7.3 0 0 1 7.5 .8 23 23 0 0 1 10.5 19.7 6.9 6.9 0 0 1-3.1 5.5M377 131.8a7.3 7.3 0 0 1 7.5 .7 23 23 0 0 1 10.6 19.7 6.9 6.9 0 0 1-3.1 5.6M365.3 154.8l-1.1 .7M376.6 144.1l3.3 1.9M377 143.5l3.1 1.8M377.7 141l2.7 3.8M379 146.9l-1.6 .4M379.8 140.5l.9 4.2M380.5 140.7l.9 3.9M381.1 148.2l-1 2.9M381.6 148.3l1.1 4.3"/>
<path d="M382.3 148.3l1 4.2M382.7 148l2.6 3.9M382.8 147.6l3.3 1.9M382.9 142.8l-.8 2.7M383.2 147l2.7 1.6M384.7 145.4l-2.3 .6M335.1 174.9l-.2 .1M342.7 188.1l-.2 .1M357 180.6l-8.5 4.8M350 203.6v1.7"/>
</g>
<!-- layer: BORDER -->
<g fill="none" stroke="#000" stroke-width=".25">
<path d="M20 10.1h390v276.9h-390zM65 5.1v5M115 5.1v5M165 5.1v5M215 5.1v10M265 5.1v5M315 5.1v5M365 5.1v5M15 52.9h5M410 52.9h5M15 100.7h5M410 100.7h5"/>
<path d="M15 148.6h10M405 148.6h10M15 196.4h5M410 196.4h5M15 244.2h5M410 244.2h5M65 287v5M115 287v5M165 287v5M215 282.1v9.9M265 287v5M315 287v5"/>
<path d="M365 287v5"/>
</g>
<!-- layer: TITLEBLOCK -->
<path d="M230 240.1h180v46.9h-180zM230 250h180M254 240.1v9.9M288 240.1v46.9M349 240.1v46.9M288 260.1h122M349 277.1h61M359 277.1v9.9M395 277.1v9.9" fill="none" stroke="#000" stroke-width=".36"/>
<!-- layer: Leaders -->
<path d="M161.4 120.7l.9-.7 1.6 3.2zM177 117.5l1.1-.5 .7 3.5zM201 110.4l1.1-.3 .3 3.6zM212.7 111.4l1.2 .3-1.5 3.2zM252.1 108.5l.9 .8-2.9 2.1zM156.6 128.2l2.8 2.2-3.3-1.2zM212.2 136.8l2.8 2.2-.9 .8zM224.8 119.6l1.1 .5-2 3zM161.6 140.7l3.6 .3-3.5 .9zM169.6 151l3.5-.5-3.2 1.6zM158.4 211.6l3.4-1.1-2.9 2.1zM250.8 211.4l3.5 .1-.2 1.1z" fill="#000" stroke="#000" stroke-width=".25"/>
<g fill="none" stroke="#000" stroke-width=".25">
<path d="M111.1 52.2h41.3l25.1 65M149.1 44.2h35.6l16.8 66.1M266.5 54.4h-36.9l-16.3 57.2M67.5 60.2h51.2l43.1 60.1M268.4 79.3h-24.8l-18.3 40.6M288.1 87.9h-14.6l-21 21M91.1 101.1h39.4M101.9 101.1h3.4l51.1 27.6M214.6 139.4l29.5 31.8h19.8M161.7 141.3l-67 5.1h-35.5M169.8 151.5l-65.7 20h-3.5M89.8 171.5h36.4"/>
<path d="M158.7 212.1l-49.9 25.1h-3.5M254.2 212.1l73.9 15.1h3.5"/>
</g>
<!-- layer: Hatching -->
<g fill="none" stroke="#000" stroke-width=".25">
<path d="M168 191.2l.6 .5M168.1 191.8l-.2 .2M181.7 199l.9 1.6M200 196.3l3.3 3.2M205.8 197.5l2 2M207.9 199.9l4.1 7.1M210.2 197.5l2 1.9M211.5 199.9l.4 .7M212.2 196.2l-.7 1.2M247.3 192.5l-3.8 6.6M250.5 193.4l-5.6 9.7M164.6 208.8l-2 3.4"/>
<path d="M166 207.1l.8 .9M167 212.7l.3 .2M168.3 208.8l-2 3.4M170.1 212.3l-.5 .5M170.6 207.2l-1.5 1.6M171.9 208.8l-2 3.4M175.3 209.2l-.9 1.6M175.5 214.1l-2 1.1M175.5 206.7l-1.7 1M175.5 203.1l-2 1.1M175.8 207.8l.8 1.5M177.3 210.5l.9 1.6"/>
<path d="M178.6 219l1.1 2M178.6 212.7l4 6.9M178.6 206.4l1.7 2.8M178.6 200.1l4 6.9M178.8 209.6l-.5 .8M181.1 210.7l1.5 2.6M200 200.7l1 1M200 205.3l1.1 1M200.1 209.8l1 1M200.1 214.3l3.9 3.9M200.2 218.8l.7 .7M203.2 201.6l-2.2 2.2"/>
<path d="M203.3 206l-2.2 2.2M203.3 210.5l-2.2 2.2M203.3 214.9l-.2 .3M206.3 203.5l5.7 10M206.3 209.9l3.4 5.8M206.5 216.2l2 2M210.9 216.2l2 2M211.9 215.8l-.2 .3M213 201.1l-1.1 1.9M213.1 213.6l-1.1 1.9M214 205.8l-2 3.5M217.7 205.8l-2.4 4"/>
<path d="M218 206.6l.6 .4M219.1 209.6l-.1 .1M219.3 203.4l-2 1.2M219.4 210.7l-2 1.2M219.4 214.4h-.1M220.6 207l-.9 1.5M221.5 205.7l-.2 .3M223.2 208.5l-1.2 1.2M224 207.5l-.4 .7M226 205.7l-1.6 1.6M226.9 209.3l-.4 .4M227 209.7l.1 .2"/>
<path d="M227.1 209.9l-.1 .1M227.2 205.5l.3 .3M228.2 206.5l.2 .1M228.7 201.6l-1.8 1.1M228.8 205.3l-.3 .1M228.8 212.6l-1.8 1M228.9 207.4l-1.2 1.1M232.7 208l-.3 .4M243 206.3l-.3 .5M244.8 216l-1.6 2.6M245.6 208.2l-.7 1.3M247.9 210.6l-3.1 5.3"/>
<path d="M248.1 203.9l-2 3.3M248.9 215.1l-4.3 7.5M250.8 218.2l-2.5 4.3M165 228.5l.2 .3M167.8 228l-.3 .3M169.4 228.4l.2 .2"/>
</g>
<!-- layer: Section Lines -->
<path d="M159.5 125.4h5M180.3 125.4h5M201.9 125.3h-5M252.6 124.9h-5" fill="none" stroke="#000" stroke-width=".51"/>
<path d="M162 115.4v5M182.8 115.4v5M199.4 130.3l.1 5M250.1 129.9v5" fill="none" stroke="#000" stroke-width=".25"/>
<path d="M161.1 120.4h1.7l-.8 5zM181.9 120.4h1.7l-.8 5zM199.4 125.3l.9 5h-1.7zM250.1 124.9l.9 5h-1.7z" fill="#000" stroke="#000" stroke-width=".25"/>
<!-- layer: Notes -->
<path d="M326 33.6h52.2M152.9 105.4h17.9M235.6 105.2h17.9M197.7 236h31.8" fill="none" stroke="#000" stroke-width=".25"/>
<!-- layer: Sketch2 -->
<path d="M155 182.1h114v55.9h-114z" fill="none" stroke="#000" stroke-width=".36"/>
<!-- layer: Sketch3 -->
<path d="M126 97.1h154v65h-154z" fill="none" stroke="#000" stroke-width=".36"/>
<!-- layer: Sketch4 -->
<path d="M191 97.1v65" fill="none" stroke="#000" stroke-width=".36"/>
<!-- layer: Sketch5 -->
<path d="M299 24.1h103v192h-103z" fill="none" stroke="#000" stroke-width=".36"/>
<g font-size="7">
<text x="152.8" y="127.9">A</text>
<text x="187.3" y="127.9">AB</text>
<text x="254.1" y="127.3">B</text>
<text x="334.1" y="228.9">B-B (1:5)</text>
<text x="76.8" y="238.9">A-A (1:5)</text>
<text x="289" y="270.6">TIPE</text>
<text x="289" y="278.1">Modèle réduit simplifié d'un SRECM</text>
</g>
<g font-size="4.9">
<text x="326" y="32.5">VUES ISOMÉTRIQUES</text>
<text x="148.7" y="43.2">Disque adhésif</text>
<text x="111.1" y="51.5">Volant de contact</text>
<text x="232.7" y="53.5">Disque aimanté</text>
<text x="67.5" y="59.5">Axe du volant d'inertie</text>
<text x="247.1" y="78.6">Axe Roue</text>
<text x="276.7" y="87.2">Roue</text>
<text x="62.1" y="100.4">Partie A (glissière)</text>
<text x="152.9" y="104.3">BLOC 1</text>
<text x="235.6" y="104.2">BLOC 2</text>
<text x="59.2" y="145.6">Volant d'inertie</text>
<text x="63.8" y="170.8">Partie B (butoire)</text>
<text x="247.1" y="170.5">Fixation</text>
<text x="197.7" y="235">Vue en coupe</text>
<text x="289" y="248.5">Gyan Louisin</text>
<text x="323.5" y="248.5">28/10/2023</text>
<text x="399.1" y="285.7">1/1</text>
</g>
<g font-size="3.5">
<text x="39" y="8.8">1</text>
<text x="89" y="8.8">2</text>
<text x="139" y="8.8">3</text>
<text x="189" y="8.8">4</text>
<text x="239" y="8.8">5</text>
<text x="289" y="8.8">6</text>
<text x="339" y="8.8">7</text>
<text x="389" y="8.8">8</text>
<text x="16.3" y="30.2">A</text>
<text x="411.3" y="30.2">A</text>
<text x="16.3" y="78">B</text>
<text x="411.3" y="78">B</text>
<text x="16.2" y="125.9">C</text>
<text x="411.2" y="125.9">C</text>
<text x="16.2" y="173.7">D</text>
<text x="411.2" y="173.7">D</text>
<text x="16.3" y="221.6">E</text>
<text x="411.3" y="221.6">E</text>
<text x="16.4" y="269.4">F</text>
<text x="411.4" y="269.4">F</text>
<text x="39" y="290.8">1</text>
<text x="89" y="290.8">2</text>
<text x="139" y="290.8">3</text>
<text x="189" y="290.8">4</text>
<text x="239" y="290.8">5</text>
<text x="289" y="290.8">6</text>
<text x="339" y="290.8">7</text>
<text x="389" y="290.8">8</text>
</g>
<g font-size="2.5">
<text x="231" y="242.9">Dept.</text>
<text x="255" y="242.9">Technical reference</text>
<text x="289" y="242.9">Created by</text>
<text x="350" y="242.9">Approved by</text>
<text x="289" y="252.8">Document type</text>
<text x="350" y="252.8">Document status</text>
<text x="289" y="262.9">Title</text>
<text x="350" y="262.9">DWG No.</text>
<text x="350" y="279.9">Rev.</text>
<text x="360" y="279.9">Date of issue</text>
<text x="396" y="279.9">Sheet</text>
</g>
</svg>
